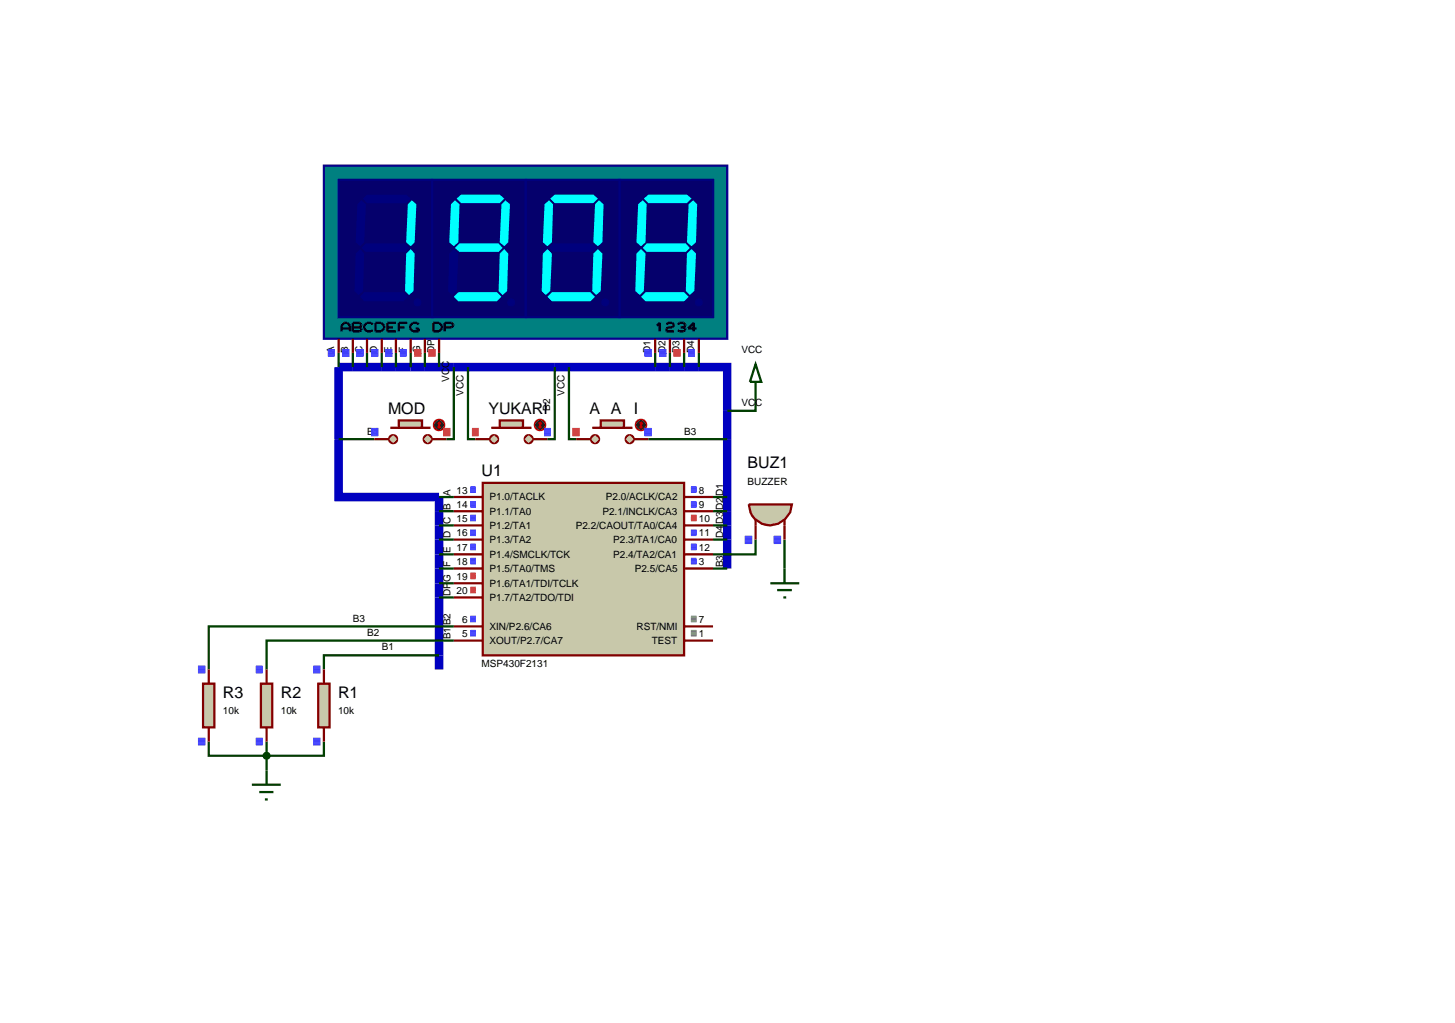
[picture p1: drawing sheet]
<svg xmlns="http://www.w3.org/2000/svg" width="257mm" height="180mm" viewBox="0 0 257 180" stroke-linecap="round" stroke-linejoin="round" font-family="sans-serif">
<path d="M128.2 100.2v-35.5h-68.5v22.9h17.7v30.4" fill="none" stroke="#0000c0" stroke-width="1.5" stroke-linecap="butt"/>
<g fill="none" stroke="#004000" stroke-width=".4">
<path d="M59.7 62.2v2.5M59.7 77.4h6.3M62.2 62.2v2.5M64.7 62.2v2.5M67.3 62.2v2.5M69.8 62.2v2.5M72.4 62.2v2.5M74.9 62.2v2.5M77.4 62.2v2.5M80 64.7v12.7h-1.3M82.5 64.7v12.7h1.3M97.8 64.7v12.7h-1.3"/>
<path d="M100.3 64.7v12.7h1.3M114.3 77.4h13.9M115.5 62.2v2.5M118.1 62.2v2.5M120.6 62.2v2.5M123.2 62.2v2.5M133.2 69.8v2.6h-5M77.4 87.6h2.6M77.4 90.1h2.6M77.4 92.6h2.6M77.4 95.1h2.6M77.4 97.7h2.6"/>
<path d="M125.7 87.6h2.5M125.7 90.1h2.5M125.7 92.6h2.5M125.7 95.1h2.5M133.2 95.1v2.6h-7.5M138.3 95.1v5.1M77.4 115.5h-20.3v2.5M77.4 105.3h2.6M77.4 100.2h2.6M77.4 102.8h2.6M80 112.9h-33v5.1M80 110.4h-43.2v7.6"/>
<path d="M125.7 100.2h2.5M36.8 130.7v2.5h20.3v-2.5M47 130.7v5.1"/>
</g>
<path d="M57.1 29.2h71.1v30.5h-71.1z" fill="#008080" stroke="#09018b" stroke-width=".4"/>
<path d="M59.7 31.7h16.5v24.2h-16.5z" fill="#05006c" stroke="#01017e" stroke-width=".4"/>
<g fill="#00007d">
<path d="M64 35l.7-.7h6.9l.8 .7-.8 .8h-6.9z"/>
<path d="M72.6 35.3l.8 .7-.3 6.7-.7 .7-.8-.7 .3-6.7z"/>
<path d="M63.7 43.7l.8-.8h6.9l.7 .8-.7 .7h-6.9z"/>
<path d="M63.7 35.3l.8 .7-.3 6.7-.7 .7-.8-.7 .3-6.7z"/>
<path d="M72.4 43.9l.7 .8-.2 6.6-.8 .7-.7-.7 .2-6.6z"/>
<path d="M64.2 51.5h6.9l.8 .8-.8 .8h-6.9l-.7-.8z"/>
<path d="M62.7 44.7l.8-.8 .7 .8-.2 6.6-.8 .7-.7-.7z"/>
</g>
<path d="M76.2 31.7h16.5v24.2h-16.5z" fill="#05006c" stroke="#01017e" stroke-width=".4"/>
<g fill="#00007d">
<path d="M80.5 35l.8-.7h6.8l.8 .7-.8 .8h-6.8z"/>
<path d="M89.1 35.3l.8 .7-.3 6.7-.7 .7-.8-.7 .3-6.7z"/>
<path d="M80.2 43.7l.8-.8h6.9l.7 .8-.7 .7h-6.9z"/>
<path d="M79.5 36l.7-.7 .8 .7-.2 6.7-.8 .7-.8-.7z"/>
<path d="M88.1 44.7l.8-.8 .7 .8-.2 6.6-.8 .7-.7-.7z"/>
<path d="M80 52.3l.8-.8h6.8l.8 .8-.8 .8h-6.8z"/>
<path d="M79.2 44.7l.8-.8 .8 .8-.3 6.6-.8 .7-.7-.7z"/>
<path d="M72.9 53.3l.7-.7 .7 .7-.7 .7z"/>
<path d="M89.4 53.3l.7-.7 .7 .7-.7 .7z"/>
<path d="M73.1 52.8l.5-.2-.7 .7zM73.6 52.6a.68 .68 0 0 1 .7 .7zM74.3 53.3a.68 .68 0 0 1-.7 .7zM72.9 53.3l.7 .7a.68 .68 0 0 1-.7-.7z"/>
<path d="M89.6 52.8l.5-.2-.7 .7zM90.1 52.6a.68 .68 0 0 1 .7 .7zM90.8 53.3a.68 .68 0 0 1-.7 .7zM89.4 53.3l.7 .7a.68 .68 0 0 1-.7-.7z"/>
</g>
<path d="M109.2 31.7h16.5v24.2h-16.5z" fill="#05006c" stroke="#01017e" stroke-width=".4"/>
<g fill="#00007d">
<path d="M113.5 35l.8-.7h6.8l.8 .7-.8 .8h-6.8z"/>
<path d="M121.4 36l.8-.7 .7 .7-.2 6.7-.8 .7-.8-.7z"/>
<path d="M114 42.9h6.9l.7 .8-.7 .7h-6.9l-.7-.7z"/>
<path d="M112.5 36l.8-.7 .7 .7-.2 6.7-.8 .7-.8-.7z"/>
<path d="M121.9 43.9l.8 .8-.3 6.6-.8 .7-.7-.7 .2-6.6z"/>
<path d="M113 52.3l.8-.8h6.8l.8 .8-.8 .8h-6.8z"/>
<path d="M112.2 44.7l.8-.8 .8 .8-.3 6.6-.7 .7-.8-.7z"/>
<path d="M122.5 53.3l.7-.7 .7 .7-.7 .7z"/>
<path d="M122.7 52.8l.5-.2-.7 .7zM123.2 52.6a.68 .68 0 0 1 .7 .7zM123.2 54l.7-.7a.68 .68 0 0 1-.7 .7zM122.5 53.3l.7 .7a.68 .68 0 0 1-.7-.7z"/>
</g>
<g fill="none" stroke="#000" stroke-width=".4">
<path d="M60.2 58.4v-1l.5-.5h.5l.5 .5v1M60.2 57.9h1.5M62.2 56.9h1.2l.3 .3v.2l-.3 .3 .3 .2v.3l-.3 .2h-1.2zM62.2 57.7h1.2M65.7 57.2l-.3-.3h-.7l-.5 .5v.5l.5 .5h.7l.3-.2M66.2 56.9h1l.5 .5v.5l-.5 .5h-1zM68.3 57.7h1M69.8 56.9h-1.5v1.5h1.5M70.3 57.7h1M71.8 56.9h-1.5v1.5M73.8 57.2l-.3-.3h-.7l-.5 .5v.5l.5 .5h1v-.5h-.5M76.4 56.9h1l.5 .5v.5l-.5 .5h-1z"/>
<path d="M78.4 57.7h1.2l.3-.3v-.2l-.3-.3h-1.2v1.5M115.8 57.4l.5-.5v1.5M117.5 57.2l.3-.3h.7l.3 .3v.2l-.3 .3h-.7l-.3 .2v.5h1.3M119.5 57.2l.3-.3h.7l.3 .3v.2l-.3 .3M120 57.7h.5M120.5 57.7l.3 .2v.3l-.3 .2h-.7l-.3-.2M122.8 57.9h-1.5l1-1v1.5"/>
</g>
<path d="M92.7 31.7h16.5v24.2h-16.5z" fill="#05006c" stroke="#01017e" stroke-width=".4"/>
<g fill="#00007d">
<path d="M97 35l.8-.7h6.8l.8 .7-.8 .8h-6.8z"/>
<path d="M104.9 36l.7-.7 .8 .7-.2 6.7-.8 .7-.8-.7z"/>
<path d="M97.5 42.9h6.9l.7 .8-.7 .7h-6.9l-.7-.7z"/>
<path d="M96 36l.8-.7 .7 .7-.2 6.7-.8 .7-.8-.7z"/>
<path d="M104.6 44.7l.8-.8 .8 .8-.3 6.6-.8 .7-.7-.7z"/>
<path d="M96.5 52.3l.8-.8h6.8l.8 .8-.8 .8h-6.8z"/>
<path d="M96.5 43.9l.8 .8-.3 6.6-.8 .7-.7-.7 .2-6.6z"/>
<path d="M106 53.3l.7-.7 .7 .7-.7 .7z"/>
<path d="M106.2 52.8l.5-.2-.7 .7zM106.7 52.6a.68 .68 0 0 1 .7 .7zM107.4 53.3a.68 .68 0 0 1-.7 .7zM106 53.3l.7 .7a.68 .68 0 0 1-.7-.7z"/>
</g>
<g fill="#0ff">
<path d="M72.6 35.3l.8 .7-.3 6.7-.7 .7-.8-.7 .3-6.7z"/>
<path d="M72.4 43.9l.7 .8-.2 6.6-.8 .7-.7-.7 .2-6.6z"/>
<path d="M80.5 35l.8-.7h6.8l.8 .7-.8 .8h-6.8z"/>
<path d="M89.1 35.3l.8 .7-.3 6.7-.7 .7-.8-.7 .3-6.7z"/>
<path d="M88.1 44.7l.8-.8 .7 .8-.2 6.6-.8 .7-.7-.7z"/>
<path d="M80 52.3l.8-.8h6.8l.8 .8-.8 .8h-6.8z"/>
<path d="M79.5 36l.7-.7 .8 .7-.2 6.7-.8 .7-.8-.7z"/>
<path d="M80.2 43.7l.8-.8h6.9l.7 .8-.7 .7h-6.9z"/>
<path d="M97 35l.8-.7h6.8l.8 .7-.8 .8h-6.8z"/>
<path d="M104.9 36l.7-.7 .8 .7-.2 6.7-.8 .7-.8-.7z"/>
<path d="M104.6 44.7l.8-.8 .8 .8-.3 6.6-.8 .7-.7-.7z"/>
<path d="M96.5 52.3l.8-.8h6.8l.8 .8-.8 .8h-6.8z"/>
<path d="M96.5 43.9l.8 .8-.3 6.6-.8 .7-.7-.7 .2-6.6z"/>
<path d="M96 36l.8-.7 .7 .7-.2 6.7-.8 .7-.8-.7z"/>
<path d="M113.5 35l.8-.7h6.8l.8 .7-.8 .8h-6.8z"/>
<path d="M121.4 36l.8-.7 .7 .7-.2 6.7-.8 .7-.8-.7z"/>
<path d="M121.9 43.9l.8 .8-.3 6.6-.8 .7-.7-.7 .2-6.6z"/>
<path d="M113 52.3l.8-.8h6.8l.8 .8-.8 .8h-6.8z"/>
<path d="M112.2 44.7l.8-.8 .8 .8-.3 6.6-.7 .7-.8-.7z"/>
<path d="M112.5 36l.8-.7 .7 .7-.2 6.7-.8 .7-.8-.7z"/>
<path d="M114 42.9h6.9l.7 .8-.7 .7h-6.9l-.7-.7z"/>
</g>
<path d="M59.7 59.7v2.5M62.2 59.7v2.5M64.7 59.7v2.5M67.3 59.7v2.5M69.8 59.7v2.5M72.4 59.7v2.5M74.9 59.7v2.5M77.4 59.7v2.5M115.5 59.7v2.5M118.1 59.7v2.5M120.6 59.7v2.5M123.2 59.7v2.5" fill="none" stroke="#800000" stroke-width=".4"/>
<g fill="none" stroke="#4040ff" stroke-width=".18">
<path d="M57.8 61.6h1.2M57.8 61.7h1.2M57.8 61.8h1.2M57.8 61.9h1.2M57.8 62h1.2M57.8 62.1h1.2M57.8 62.2h1.2M57.8 62.3h1.2M57.8 62.4h1.2M57.8 62.5h1.2M57.8 62.6h1.2M57.8 62.7h1.2"/>
<path d="M57.8 62.8h1.2M60.3 61.6h1.3M60.3 61.7h1.3M60.3 61.8h1.3M60.3 61.9h1.3M60.3 62h1.3M60.3 62.1h1.3M60.3 62.2h1.3M60.3 62.3h1.3M60.3 62.4h1.3M60.3 62.5h1.3M60.3 62.6h1.3"/>
<path d="M60.3 62.7h1.3M60.3 62.8h1.3M62.8 61.6h1.3M62.8 61.7h1.3M62.8 61.8h1.3M62.8 61.9h1.3M62.8 62h1.3M62.8 62.1h1.3M62.8 62.2h1.3M62.8 62.3h1.3M62.8 62.4h1.3M62.8 62.5h1.3"/>
<path d="M62.8 62.6h1.3M62.8 62.7h1.3M62.8 62.8h1.3M65.4 61.6h1.3M65.4 61.7h1.3M65.4 61.8h1.3M65.4 61.9h1.3M65.4 62h1.3M65.4 62.1h1.3M65.4 62.2h1.3M65.4 62.3h1.3M65.4 62.4h1.3"/>
<path d="M65.4 62.5h1.3M65.4 62.6h1.3M65.4 62.7h1.3M65.4 62.8h1.3M67.9 61.6h1.3M67.9 61.7h1.3M67.9 61.8h1.3M67.9 61.9h1.3M67.9 62h1.3M67.9 62.1h1.3M67.9 62.2h1.3M67.9 62.3h1.3"/>
<path d="M67.9 62.4h1.3M67.9 62.5h1.3M67.9 62.6h1.3M67.9 62.7h1.3M67.9 62.8h1.3M70.5 61.6h1.2M70.5 61.7h1.2M70.5 61.8h1.2M70.5 61.9h1.2M70.5 62h1.2M70.5 62.1h1.2M70.5 62.2h1.2"/>
<path d="M70.5 62.3h1.2M70.5 62.4h1.2M70.5 62.5h1.2M70.5 62.6h1.2M70.5 62.7h1.2M70.5 62.8h1.2M113.6 61.6h1.3M113.6 61.7h1.3M113.6 61.8h1.3M113.6 61.9h1.3M113.6 62h1.3M113.6 62.1h1.3"/>
<path d="M113.6 62.2h1.3M113.6 62.3h1.3M113.6 62.4h1.3M113.6 62.5h1.3M113.6 62.6h1.3M113.6 62.7h1.3M113.6 62.8h1.3M116.2 61.6h1.3M116.2 61.7h1.3M116.2 61.8h1.3M116.2 61.9h1.3M116.2 62h1.3"/>
<path d="M116.2 62.1h1.3M116.2 62.2h1.3M116.2 62.3h1.3M116.2 62.4h1.3M116.2 62.5h1.3M116.2 62.6h1.3M116.2 62.7h1.3M116.2 62.8h1.3M121.3 61.6h1.2M121.3 61.7h1.2M121.3 61.8h1.2M121.3 61.9h1.2"/>
<path d="M121.3 62h1.2M121.3 62.1h1.2M121.3 62.2h1.2M121.3 62.3h1.2M121.3 62.4h1.2M121.3 62.5h1.2M121.3 62.6h1.2M121.3 62.7h1.2M121.3 62.8h1.2"/>
</g>
<g fill="none" stroke="#ff4040" stroke-width=".18">
<path d="M73 61.6h1.3M73 61.7h1.3M73 61.8h1.3M73 61.9h1.3M73 62h1.3M73 62.1h1.3M73 62.2h1.3M73 62.3h1.3M73 62.4h1.3M73 62.5h1.3M73 62.6h1.3M73 62.7h1.3"/>
<path d="M73 62.8h1.3M75.5 61.6h1.3M75.5 61.7h1.3M75.5 61.8h1.3M75.5 61.9h1.3M75.5 62h1.3M75.5 62.1h1.3M75.5 62.2h1.3M75.5 62.3h1.3M75.5 62.4h1.3M75.5 62.5h1.3M75.5 62.6h1.3"/>
<path d="M75.5 62.7h1.3M75.5 62.8h1.3M118.7 61.6h1.3M118.7 61.7h1.3M118.7 61.8h1.3M118.7 61.9h1.3M118.7 62h1.3M118.7 62.1h1.3M118.7 62.2h1.3M118.7 62.3h1.3M118.7 62.4h1.3M118.7 62.5h1.3"/>
<path d="M118.7 62.6h1.3M118.7 62.7h1.3M118.7 62.8h1.3"/>
</g>
<g fill="#c8c8aa" stroke="#800000" stroke-width=".4">
<path d="M74.9 76.9l.5-.2-.7 .7zM75.4 76.7a.68 .68 0 0 1 .7 .7zM75.4 78.1l.7-.7a.68 .68 0 0 1-.7 .7zM74.7 77.4l.7 .7a.68 .68 0 0 1-.7-.7z"/>
<path d="M68.8 76.9l.5-.2-.7 .7zM69.3 76.7a.68 .68 0 0 1 .7 .7zM70 77.4a.68 .68 0 0 1-.7 .7zM68.6 77.4l.7 .7a.68 .68 0 0 1-.7-.7z"/>
</g>
<g fill="#c8c8aa">
<path d="M75.4 76.7l.7 .7-.7 .7-.7-.7z"/>
<path d="M69.3 76.7l.7 .7-.7 .7-.7-.7z"/>
</g>
<path d="M68.8 75.4h7.1" fill="none" stroke="#800000" stroke-width=".4"/>
<path d="M70.3 74.1h4.1v1.3h-4.1z" fill="#c8c8aa" stroke="#800000" stroke-width=".4"/>
<path d="M66 77.4h2.6M76.2 77.4h2.5" fill="none" stroke="#800000" stroke-width=".4"/>
<path d="M76.7 74.2l.7-.3-1 1zM77.4 73.9a.94 .94 0 0 1 1 1zM78.4 74.9a.94 .94 0 0 1-1 1zM76.4 74.9l1 1a.94 .94 0 0 1-1-1z" fill="#400000" stroke="#f00" stroke-width=".2"/>
<path d="M76.4 74.9l1-1 1 1-1 1z" fill="#400000"/>
<path d="M77.2 75.2l.2 .2M77.4 74.4v1M77.4 74.4l-.2 .3M77.4 74.4l.3 .3M77.7 75.2l-.3 .2" fill="none" stroke="#f00" stroke-width=".2"/>
<g fill="none" stroke="#4040ff" stroke-width=".18">
<path d="M65.4 75.5h1.3M65.4 75.6h1.3M65.4 75.7h1.3M65.4 75.8h1.3M65.4 75.9h1.3M65.4 76h1.3M65.4 76.1h1.3M65.4 76.2h1.3M65.4 76.3h1.3M65.4 76.4h1.3M65.4 76.5h1.3M65.4 76.6h1.3"/>
<path d="M65.4 76.7h1.3M65.4 76.8h1.3"/>
</g>
<g fill="none" stroke="#ff4040" stroke-width=".18">
<path d="M78.1 75.5h1.3M78.1 75.6h1.3M78.1 75.7h1.3M78.1 75.8h1.3M78.1 75.9h1.3M78.1 76h1.3M78.1 76.1h1.3M78.1 76.2h1.3M78.1 76.3h1.3M78.1 76.4h1.3M78.1 76.5h1.3M78.1 76.6h1.3"/>
<path d="M78.1 76.7h1.3M78.1 76.8h1.3"/>
</g>
<path d="M56.1 120.5h2v7.7h-2z" fill="#c8c8aa" stroke="#800000" stroke-width=".4"/>
<path d="M57.1 118v2.5M57.1 128.2v2.5" fill="none" stroke="#800000" stroke-width=".4"/>
<g fill="none" stroke="#4040ff" stroke-width=".18">
<path d="M55.2 117.4h1.3M55.2 117.5h1.3M55.2 117.6h1.3M55.2 117.7h1.3M55.2 117.8h1.3M55.2 117.9h1.3M55.2 118h1.3M55.2 118.1h1.3M55.2 118.2h1.3M55.2 118.3h1.3M55.2 118.4h1.3M55.2 118.5h1.3"/>
<path d="M55.2 118.6h1.3M55.2 130.1h1.3M55.2 130.2h1.3M55.2 130.3h1.3M55.2 130.4h1.3M55.2 130.5h1.3M55.2 130.6h1.3M55.2 130.7h1.3M55.2 130.8h1.3M55.2 130.9h1.3M55.2 131h1.3M55.2 131.1h1.3"/>
<path d="M55.2 131.2h1.3M55.2 131.3h1.3"/>
</g>
<path d="M44.4 138.3h5.1M45.7 139.6h2.5M47 135.8v2.5M46.7 140.9h.5" fill="none" stroke="#004000" stroke-width=".4"/>
<path d="M132 88.9h7.6a3.8 3.8 0 0 1-3.8 3.7 3.8 3.8 0 0 1-3.8-3.7z" fill="#c8c8aa" stroke="#800000" stroke-width=".4"/>
<path d="M133.2 91.6v3.5M138.3 91.6v3.5" fill="none" stroke="#800000" stroke-width=".4"/>
<g fill="none" stroke="#4040ff" stroke-width=".18">
<path d="M131.3 94.5h1.3M131.3 94.6h1.3M131.3 94.7h1.3M131.3 94.8h1.3M131.3 94.9h1.3M131.3 95h1.3M131.3 95.1h1.3M131.3 95.2h1.3M131.3 95.3h1.3M131.3 95.4h1.3M131.3 95.5h1.3M131.3 95.6h1.3"/>
<path d="M131.3 95.7h1.3M131.3 95.8h1.3M136.4 94.5h1.3M136.4 94.6h1.3M136.4 94.7h1.3M136.4 94.8h1.3M136.4 94.9h1.3M136.4 95h1.3M136.4 95.1h1.3M136.4 95.2h1.3M136.4 95.3h1.3M136.4 95.4h1.3"/>
<path d="M136.4 95.5h1.3M136.4 95.6h1.3M136.4 95.7h1.3M136.4 95.8h1.3"/>
</g>
<path d="M135.8 102.8h5.1M137 104h2.6M138.1 105.3h.5M138.3 100.2v2.6" fill="none" stroke="#004000" stroke-width=".4"/>
<g fill="#c8c8aa" stroke="#800000" stroke-width=".4">
<path d="M92.7 76.9l.5-.2-.7 .7zM93.2 76.7a.68 .68 0 0 1 .7 .7zM93.9 77.4a.68 .68 0 0 1-.7 .7zM92.5 77.4l.7 .7a.68 .68 0 0 1-.7-.7z"/>
<path d="M86.6 76.9l.5-.2-.7 .7zM87.1 76.7a.68 .68 0 0 1 .7 .7zM87.8 77.4a.68 .68 0 0 1-.7 .7zM86.4 77.4l.7 .7a.68 .68 0 0 1-.7-.7z"/>
</g>
<g fill="#c8c8aa">
<path d="M92.5 77.4l.7-.7 .7 .7-.7 .7z"/>
<path d="M86.4 77.4l.7-.7 .7 .7-.7 .7z"/>
</g>
<path d="M86.6 75.4h7.1" fill="none" stroke="#800000" stroke-width=".4"/>
<path d="M88.1 74.1h4.1v1.3h-4.1z" fill="#c8c8aa" stroke="#800000" stroke-width=".4"/>
<path d="M83.8 77.4h2.5M94 77.4h2.5" fill="none" stroke="#800000" stroke-width=".4"/>
<path d="M94.5 74.2l.7-.3-1 1zM95.2 73.9a.94 .94 0 0 1 1 1zM96.2 74.9a.94 .94 0 0 1-1 1zM94.2 74.9l1 1a.94 .94 0 0 1-1-1z" fill="#400000" stroke="#f00" stroke-width=".2"/>
<path d="M94.2 74.9l1-1 1 1-1 1z" fill="#400000"/>
<path d="M95 75.2l.2 .2M95.2 74.4v1M95.2 74.4l-.2 .3M95.2 74.4l.3 .3M95.5 75.2l-.3 .2" fill="none" stroke="#f00" stroke-width=".2"/>
<g fill="none" stroke="#ff4040" stroke-width=".18">
<path d="M83.2 75.5h1.2M83.2 75.6h1.2M83.2 75.7h1.2M83.2 75.8h1.2M83.2 75.9h1.2M83.2 76h1.2M83.2 76.1h1.2M83.2 76.2h1.2M83.2 76.3h1.2M83.2 76.4h1.2M83.2 76.5h1.2M83.2 76.6h1.2"/>
<path d="M83.2 76.7h1.2M83.2 76.8h1.2"/>
</g>
<g fill="none" stroke="#4040ff" stroke-width=".18">
<path d="M95.9 75.5h1.2M95.9 75.6h1.2M95.9 75.7h1.2M95.9 75.8h1.2M95.9 75.9h1.2M95.9 76h1.2M95.9 76.1h1.2M95.9 76.2h1.2M95.9 76.3h1.2M95.9 76.4h1.2M95.9 76.5h1.2M95.9 76.6h1.2"/>
<path d="M95.9 76.7h1.2M95.9 76.8h1.2"/>
</g>
<path d="M46 120.5h2v7.7h-2z" fill="#c8c8aa" stroke="#800000" stroke-width=".4"/>
<path d="M47 118v2.5M47 128.2v2.5" fill="none" stroke="#800000" stroke-width=".4"/>
<g fill="none" stroke="#4040ff" stroke-width=".18">
<path d="M45.1 117.4h1.2M45.1 117.5h1.2M45.1 117.6h1.2M45.1 117.7h1.2M45.1 117.8h1.2M45.1 117.9h1.2M45.1 118h1.2M45.1 118.1h1.2M45.1 118.2h1.2M45.1 118.3h1.2M45.1 118.4h1.2M45.1 118.5h1.2"/>
<path d="M45.1 118.6h1.2M45.1 130.1h1.2M45.1 130.2h1.2M45.1 130.3h1.2M45.1 130.4h1.2M45.1 130.5h1.2M45.1 130.6h1.2M45.1 130.7h1.2M45.1 130.8h1.2M45.1 130.9h1.2M45.1 131h1.2M45.1 131.1h1.2"/>
<path d="M45.1 131.2h1.2M45.1 131.3h1.2"/>
</g>
<path d="M133.2 64.2l1 3.1h-2zM133.2 67.3v2.5" fill="none" stroke="#004000" stroke-width=".4"/>
<path d="M85.1 85.1h35.5v30.4h-35.5z" fill="#c8c8aa" stroke="#800000" stroke-width=".4"/>
<g fill="none" stroke="#800000" stroke-width=".4">
<path d="M80 97.7h5.1M80 95.1h5.1M80 92.6h5.1M80 90.1h5.1M80 87.6h5.1M120.6 97.7h5.1M120.6 95.1h5.1M120.6 92.6h5.1M120.6 90.1h5.1M120.6 87.6h5.1M80 100.2h5.1M80 110.4h5.1"/>
<path d="M80 112.9h5.1M80 105.3h5.1M80 102.8h5.1M120.6 100.2h5.1M120.6 110.4h5.1M120.6 112.9h5.1"/>
</g>
<g fill="none" stroke="#4040ff" stroke-width=".18">
<path d="M82.9 98.4h1M82.9 98.5h1M82.9 98.6h1M82.9 98.7h1M82.9 98.8h1M82.9 98.9h1M82.9 99h1M82.9 99.1h1M82.9 99.2h1M82.9 99.3h1M82.9 99.4h1M82.9 95.9h1"/>
<path d="M82.9 96h1M82.9 96.1h1M82.9 96.2h1M82.9 96.3h1M82.9 96.4h1M82.9 96.5h1M82.9 96.6h1M82.9 96.7h1M82.9 96.8h1M82.9 96.9h1M82.9 93.4h1M82.9 93.5h1"/>
<path d="M82.9 93.6h1M82.9 93.7h1M82.9 93.8h1M82.9 93.9h1M82.9 94h1M82.9 94.1h1M82.9 94.2h1M82.9 94.3h1M82.9 94.4h1M82.9 88.4h1M82.9 88.5h1M82.9 88.6h1"/>
<path d="M82.9 88.7h1M82.9 88.8h1M82.9 88.9h1M82.9 89h1M82.9 89.1h1M82.9 89.2h1M82.9 89.3h1M82.9 89.4h1M82.9 85.8h1M82.9 85.9h1M82.9 86h1M82.9 86.1h1"/>
<path d="M82.9 86.2h1M82.9 86.3h1M82.9 86.4h1M82.9 86.5h1M82.9 86.6h1M82.9 86.7h1M82.9 86.8h1M82.9 90.8h1M82.9 90.9h1M82.9 91h1M82.9 91.1h1M82.9 91.2h1"/>
<path d="M82.9 91.3h1M82.9 91.4h1M82.9 91.5h1M82.9 91.6h1M82.9 91.7h1M82.9 91.8h1M121.8 98.4h1M121.8 98.5h1M121.8 98.6h1M121.8 98.7h1M121.8 98.8h1M121.8 98.9h1"/>
<path d="M121.8 99h1M121.8 99.1h1M121.8 99.2h1M121.8 99.3h1M121.8 99.4h1M121.8 95.9h1M121.8 96h1M121.8 96.1h1M121.8 96.2h1M121.8 96.3h1M121.8 96.4h1M121.8 96.5h1"/>
<path d="M121.8 96.6h1M121.8 96.7h1M121.8 96.8h1M121.8 96.9h1M121.8 93.4h1M121.8 93.5h1M121.8 93.6h1M121.8 93.7h1M121.8 93.8h1M121.8 93.9h1M121.8 94h1M121.8 94.1h1"/>
<path d="M121.8 94.2h1M121.8 94.3h1M121.8 94.4h1M121.8 88.4h1M121.8 88.5h1M121.8 88.6h1M121.8 88.7h1M121.8 88.8h1M121.8 88.9h1M121.8 89h1M121.8 89.1h1M121.8 89.2h1"/>
<path d="M121.8 89.3h1M121.8 89.4h1M121.8 85.8h1M121.8 85.9h1M121.8 86h1M121.8 86.1h1M121.8 86.2h1M121.8 86.3h1M121.8 86.4h1M121.8 86.5h1M121.8 86.6h1M121.8 86.7h1"/>
<path d="M121.8 86.8h1M82.9 108.6h1M82.9 108.7h1M82.9 108.8h1M82.9 108.9h1M82.9 109h1M82.9 109.1h1M82.9 109.2h1M82.9 109.3h1M82.9 109.4h1M82.9 109.5h1M82.9 109.6h1"/>
<path d="M82.9 111.1h1M82.9 111.2h1M82.9 111.3h1M82.9 111.4h1M82.9 111.5h1M82.9 111.6h1M82.9 111.7h1M82.9 111.8h1M82.9 111.9h1M82.9 112h1M82.9 112.1h1"/>
</g>
<g fill="none" stroke="#808080" stroke-width=".18">
<path d="M121.8 108.6h1M121.8 108.7h1M121.8 108.8h1M121.8 108.9h1M121.8 109h1M121.8 109.1h1M121.8 109.2h1M121.8 109.3h1M121.8 109.4h1M121.8 109.5h1M121.8 109.6h1M121.8 111.1h1"/>
<path d="M121.8 111.2h1M121.8 111.3h1M121.8 111.4h1M121.8 111.5h1M121.8 111.6h1M121.8 111.7h1M121.8 111.8h1M121.8 111.9h1M121.8 112h1M121.8 112.1h1"/>
</g>
<g fill="none" stroke="#ff4040" stroke-width=".18">
<path d="M121.8 90.8h1M121.8 90.9h1M121.8 91h1M121.8 91.1h1M121.8 91.2h1M121.8 91.3h1M121.8 91.4h1M121.8 91.5h1M121.8 91.6h1M121.8 91.7h1M121.8 91.8h1M82.9 103.5h1"/>
<path d="M82.9 103.6h1M82.9 103.7h1M82.9 103.8h1M82.9 103.9h1M82.9 104h1M82.9 104.1h1M82.9 104.2h1M82.9 104.3h1M82.9 104.4h1M82.9 104.5h1M82.9 101h1M82.9 101.1h1"/>
<path d="M82.9 101.2h1M82.9 101.3h1M82.9 101.4h1M82.9 101.5h1M82.9 101.6h1M82.9 101.7h1M82.9 101.8h1M82.9 101.9h1M82.9 102h1"/>
</g>
<g fill="#c8c8aa" stroke="#800000" stroke-width=".4">
<path d="M110.5 76.9l.5-.2-.7 .7zM111 76.7a.68 .68 0 0 1 .7 .7zM111.7 77.4a.68 .68 0 0 1-.7 .7zM110.3 77.4l.7 .7a.68 .68 0 0 1-.7-.7z"/>
<path d="M104.4 76.9l.5-.2-.7 .7zM104.9 76.7a.68 .68 0 0 1 .7 .7zM104.9 78.1l.7-.7a.68 .68 0 0 1-.7 .7zM104.2 77.4l.7 .7a.68 .68 0 0 1-.7-.7z"/>
</g>
<g fill="#c8c8aa">
<path d="M110.3 77.4l.7-.7 .7 .7-.7 .7z"/>
<path d="M104.2 77.4l.7-.7 .7 .7-.7 .7z"/>
</g>
<path d="M104.4 75.4h7.1" fill="none" stroke="#800000" stroke-width=".4"/>
<path d="M105.9 74.1h4.1v1.3h-4.1z" fill="#c8c8aa" stroke="#800000" stroke-width=".4"/>
<path d="M101.6 77.4h2.5M111.7 77.4h2.6" fill="none" stroke="#800000" stroke-width=".4"/>
<path d="M112.3 74.2l.7-.3-1 1zM113 73.9a.94 .94 0 0 1 1 1zM114 74.9a.94 .94 0 0 1-1 1zM112 74.9l1 1a.94 .94 0 0 1-1-1z" fill="#400000" stroke="#f00" stroke-width=".2"/>
<path d="M112 74.9l1-1 1 1-1 1z" fill="#400000"/>
<path d="M112.8 75.2l.2 .2M113 74.4v1M113 74.4l-.2 .3M113 74.4l.3 .3M113.3 75.2l-.3 .2" fill="none" stroke="#f00" stroke-width=".2"/>
<g fill="none" stroke="#ff4040" stroke-width=".18">
<path d="M100.9 75.5h1.3M100.9 75.6h1.3M100.9 75.7h1.3M100.9 75.8h1.3M100.9 75.9h1.3M100.9 76h1.3M100.9 76.1h1.3M100.9 76.2h1.3M100.9 76.3h1.3M100.9 76.4h1.3M100.9 76.5h1.3M100.9 76.6h1.3"/>
<path d="M100.9 76.7h1.3M100.9 76.8h1.3"/>
</g>
<g fill="none" stroke="#4040ff" stroke-width=".18">
<path d="M113.6 75.5h1.3M113.6 75.6h1.3M113.6 75.7h1.3M113.6 75.8h1.3M113.6 75.9h1.3M113.6 76h1.3M113.6 76.1h1.3M113.6 76.2h1.3M113.6 76.3h1.3M113.6 76.4h1.3M113.6 76.5h1.3M113.6 76.6h1.3"/>
<path d="M113.6 76.7h1.3M113.6 76.8h1.3"/>
</g>
<path d="M35.8 120.5h2v7.7h-2z" fill="#c8c8aa" stroke="#800000" stroke-width=".4"/>
<path d="M36.8 118v2.5M36.8 128.2v2.5" fill="none" stroke="#800000" stroke-width=".4"/>
<g fill="none" stroke="#4040ff" stroke-width=".18">
<path d="M34.9 117.4h1.3M34.9 117.5h1.3M34.9 117.6h1.3M34.9 117.7h1.3M34.9 117.8h1.3M34.9 117.9h1.3M34.9 118h1.3M34.9 118.1h1.3M34.9 118.2h1.3M34.9 118.3h1.3M34.9 118.4h1.3M34.9 118.5h1.3"/>
<path d="M34.9 118.6h1.3M34.9 130.1h1.3M34.9 130.2h1.3M34.9 130.3h1.3M34.9 130.4h1.3M34.9 130.5h1.3M34.9 130.6h1.3M34.9 130.7h1.3M34.9 130.8h1.3M34.9 130.9h1.3M34.9 131h1.3M34.9 131.1h1.3"/>
<path d="M34.9 131.2h1.3M34.9 131.3h1.3"/>
</g>
<path d="M46.7 132.8l.3-.1-.5 .5zM47 132.7l.3 .1 .2 .4zM47.5 133.2l-.1 .3-.4 .2zM46.5 133.2l.5 .5-.4-.2z" fill="#004000" stroke="#004000" stroke-width=".4"/>
<path d="M47 132.7l.5 .5-.5 .5-.5-.5z" fill="#004000"/>
<g font-size="2.8">
<text x="68.4" y="73">MOD</text>
<text x="86.1" y="73">YUKARI</text>
<text x="103.9" y="73">AŞAĞI</text>
<text x="84.9" y="84">U1</text>
<text x="131.8" y="82.6">BUZ1</text>
<text x="39.3" y="123.1">R3</text>
<text x="49.5" y="123.1">R2</text>
<text x="59.6" y="123.1">R1</text>
</g>
<g font-size="1.8">
<text x="58.9" y="62.2" transform="rotate(-90 58.9 62.2)">A</text>
<text x="61.4" y="62.2" transform="rotate(-90 61.4 62.2)">B</text>
<text x="63.9" y="62.2" transform="rotate(-90 63.9 62.2)">C</text>
<text x="66.5" y="62.2" transform="rotate(-90 66.5 62.2)">D</text>
<text x="69" y="62.2" transform="rotate(-90 69 62.2)">E</text>
<text x="71.6" y="62.2" transform="rotate(-90 71.6 62.2)">F</text>
<text x="74.1" y="62.2" transform="rotate(-90 74.1 62.2)">G</text>
<text x="76.6" y="62.2" transform="rotate(-90 76.6 62.2)">DP</text>
<text x="114.7" y="62.2" transform="rotate(-90 114.7 62.2)">D1</text>
<text x="117.3" y="62.2" transform="rotate(-90 117.3 62.2)">D2</text>
<text x="119.8" y="62.2" transform="rotate(-90 119.8 62.2)">D3</text>
<text x="122.4" y="62.2" transform="rotate(-90 122.4 62.2)">D4</text>
<text x="130.7" y="62.3">VCC</text>
<text x="79.2" y="67.3" transform="rotate(-90 79.2 67.3)">VCC</text>
<text x="81.7" y="69.8" transform="rotate(-90 81.7 69.8)">VCC</text>
<text x="99.5" y="69.8" transform="rotate(-90 99.5 69.8)">VCC</text>
<text x="130.7" y="71.6">VCC</text>
<text x="64.7" y="76.6">B1</text>
<text x="97" y="72.4" transform="rotate(-90 97 72.4)">B2</text>
<text x="120.6" y="76.6">B3</text>
<text x="79.4" y="89.9" transform="rotate(-90 79.4 89.9)">B</text>
<text x="79.4" y="87.4" transform="rotate(-90 79.4 87.4)">A</text>
<text x="80.5" y="89.5">14</text>
<text x="80.5" y="87">13</text>
<text x="86.3" y="88.2">P1.0/TACLK</text>
<text x="106.8" y="88.2">P2.0/ACLK/CA2</text>
<text x="123.2" y="89.5">9</text>
<text x="123.2" y="87">8</text>
<text x="127.5" y="89.9" transform="rotate(-90 127.5 89.9)">D2</text>
<text x="127.5" y="87.4" transform="rotate(-90 127.5 87.4)">D1</text>
<text x="131.8" y="85.4">BUZZER</text>
<text x="79.4" y="94.9" transform="rotate(-90 79.4 94.9)">D</text>
<text x="79.4" y="92.4" transform="rotate(-90 79.4 92.4)">C</text>
<text x="80.5" y="92">15</text>
<text x="80.5" y="94.5">16</text>
<text x="86.3" y="93.2">P1.2/TA1</text>
<text x="86.3" y="90.7">P1.1/TA0</text>
<text x="86.3" y="95.7">P1.3/TA2</text>
<text x="101.5" y="93.2">P2.2/CAOUT/TA0/CA4</text>
<text x="106.2" y="90.7">P2.1/INCLK/CA3</text>
<text x="108.1" y="95.7">P2.3/TA1/CA0</text>
<text x="123.2" y="94.5">11</text>
<text x="123.2" y="92">10</text>
<text x="127.5" y="94.9" transform="rotate(-90 127.5 94.9)">D4</text>
<text x="127.5" y="92.4" transform="rotate(-90 127.5 92.4)">D3</text>
<text x="79.4" y="100" transform="rotate(-90 79.4 100)">F</text>
<text x="79.4" y="97.5" transform="rotate(-90 79.4 97.5)">E</text>
<text x="80.5" y="97.1">17</text>
<text x="80.5" y="99.6">18</text>
<text x="86.3" y="98.3">P1.4/SMCLK/TCK</text>
<text x="86.3" y="100.8">P1.5/TA0/TMS</text>
<text x="108.1" y="98.3">P2.4/TA2/CA1</text>
<text x="111.9" y="100.8">P2.5/CA5</text>
<text x="123.2" y="99.6">3</text>
<text x="123.2" y="97.1">12</text>
<text x="127.5" y="100" transform="rotate(-90 127.5 100)">B3</text>
<text x="79.4" y="105.1" transform="rotate(-90 79.4 105.1)">DP</text>
<text x="79.4" y="102.5" transform="rotate(-90 79.4 102.5)">G</text>
<text x="80.5" y="104.7">20</text>
<text x="80.5" y="102.2">19</text>
<text x="86.3" y="105.9">P1.7/TA2/TDO/TDI</text>
<text x="86.3" y="103.4">P1.6/TA1/TDI/TCLK</text>
<text x="62.2" y="109.6">B3</text>
<text x="64.7" y="112.1">B2</text>
<text x="79.4" y="112.7" transform="rotate(-90 79.4 112.7)">B1</text>
<text x="79.4" y="110.2" transform="rotate(-90 79.4 110.2)">B2</text>
<text x="81.5" y="109.8">6</text>
<text x="81.5" y="112.3">5</text>
<text x="86.3" y="111">XIN/P2.6/CA6</text>
<text x="86.3" y="113.5">XOUT/P2.7/CA7</text>
<text x="112.2" y="111">RST/NMI</text>
<text x="114.9" y="113.5">TEST</text>
<text x="123.2" y="109.8">7</text>
<text x="123.2" y="112.3">1</text>
<text x="67.3" y="114.6">B1</text>
<text x="84.9" y="117.5">MSP430F2131</text>
<text x="39.3" y="125.9">10k</text>
<text x="49.5" y="125.9">10k</text>
<text x="59.6" y="125.9">10k</text>
</g>
</svg>
